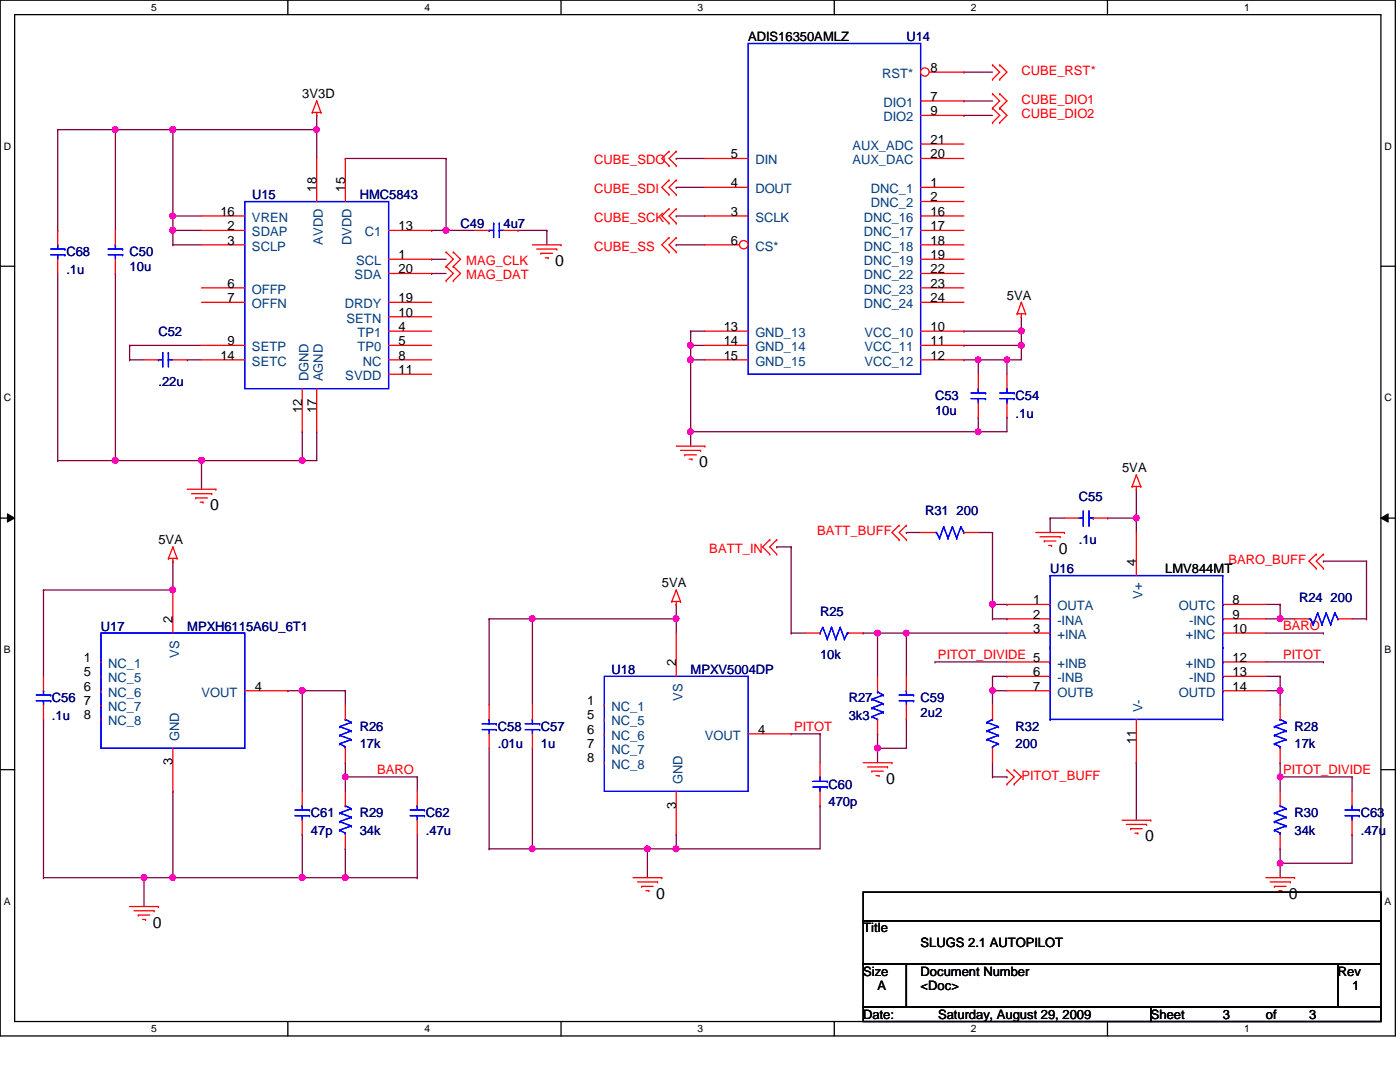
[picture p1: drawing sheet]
<svg xmlns="http://www.w3.org/2000/svg" width="279mm" height="216mm" viewBox="0 0 279 216" stroke-linecap="round" stroke-linejoin="round" font-family="sans-serif">
<path d="M0 0h278.5v206.7h-278.5zM2.9 2.9h272.7v200.9h-272.7z" fill="none" stroke="#000" stroke-width=".25"/>
<g fill="#fff">
<path d="M30.2 .3h1.1v2.3h-1.1z"/>
<path d="M30.2 204.1h1.1v2.3h-1.1z"/>
</g>
<path d="M57.4 0v2.9M57.4 203.8v2.9" fill="none" stroke="#000" stroke-width=".25"/>
<g fill="#fff">
<path d="M84.7 .3h1.1v2.3h-1.1z"/>
<path d="M84.7 204.1h1.1v2.3h-1.1z"/>
</g>
<path d="M112 0v2.9M112 203.8v2.9" fill="none" stroke="#000" stroke-width=".25"/>
<g fill="#fff">
<path d="M139.2 .3h1.1v2.3h-1.1z"/>
<path d="M139.2 204.1h1.1v2.3h-1.1z"/>
</g>
<path d="M166.5 0v2.9M166.5 203.8v2.9" fill="none" stroke="#000" stroke-width=".25"/>
<g fill="#fff">
<path d="M193.8 .3h1.1v2.3h-1.1z"/>
<path d="M193.8 204.1h1.1v2.3h-1.1z"/>
</g>
<path d="M221 0v2.9M221 203.8v2.9" fill="none" stroke="#000" stroke-width=".25"/>
<g fill="#fff">
<path d="M248.3 .3h1.1v2.3h-1.1z"/>
<path d="M248.3 204.1h1.1v2.3h-1.1z"/>
<path d="M.8 28h1.4v2.3h-1.4z"/>
<path d="M276.3 28h1.4v2.3h-1.4z"/>
<path d="M.8 78.2h1.4v2.3h-1.4z"/>
<path d="M276.3 78.2h1.4v2.3h-1.4z"/>
</g>
<path d="M0 53.1h2.9M275.6 53.1h2.9" fill="none" stroke="#000" stroke-width=".25"/>
<g fill="#fff">
<path d="M.8 128.5h1.3v2.2h-1.3z"/>
<path d="M276.3 128.5h1.3v2.2h-1.3z"/>
</g>
<path d="M0 103.4h2.9M275.6 103.4h2.9" fill="none" stroke="#000" stroke-width=".25"/>
<path d="M1.5 102.5l1.4 .9-1.4 .8zM275.6 103.4l1.4-.9v1.7z" fill="#000"/>
<path d="M1.5 102.5l1.4 .9-1.4 .8zM275.6 103.4l1.4-.9v1.7z" fill="none" stroke="#000" stroke-width=".2"/>
<g fill="#fff">
<path d="M.8 178.7h1.3v2.2h-1.3z"/>
<path d="M276.3 178.7h1.3v2.2h-1.3z"/>
</g>
<path d="M0 153.6h2.9M275.6 153.6h2.9" fill="none" stroke="#000" stroke-width=".25"/>
<path d="M192.4 66.1h.1M192.4 66.1h11.4" fill="none" stroke="#800040" stroke-width=".25"/>
<circle cx="203.8" cy="66.1" r=".56" fill="#f0f"/>
<circle cx="203.8" cy="66.1" r=".56" fill="none" stroke="#f0f" stroke-width=".25"/>
<path d="M192.4 68.9h.1M203.8 66.1h.1M203.8 66.1v2.8h-11.4M137.8 86.1h.1M137.8 86.1h57.4" fill="none" stroke="#800040" stroke-width=".25"/>
<circle cx="195.2" cy="86.1" r=".56" fill="#f0f"/>
<circle cx="195.2" cy="86.1" r=".56" fill="none" stroke="#f0f" stroke-width=".25"/>
<circle cx="137.8" cy="86.1" r=".56" fill="#f0f"/>
<circle cx="137.8" cy="86.1" r=".56" fill="none" stroke="#f0f" stroke-width=".25"/>
<path d="M137.8 71.8h.1M137.8 71.8v14.3" fill="none" stroke="#800040" stroke-width=".25"/>
<circle cx="137.8" cy="71.8" r=".56" fill="#f0f"/>
<circle cx="137.8" cy="71.8" r=".56" fill="none" stroke="#f0f" stroke-width=".25"/>
<path d="M137.8 66.1h.1M137.8 68.9h.1M137.8 71.8h.1M137.8 66.1h2.9M137.8 68.9h2.9M137.8 66.1v5.7M137.8 71.8h2.9" fill="none" stroke="#800040" stroke-width=".25"/>
<circle cx="137.8" cy="68.9" r=".56" fill="#f0f"/>
<circle cx="137.8" cy="68.9" r=".56" fill="none" stroke="#f0f" stroke-width=".25"/>
<path d="M203.8 68.9h.1M203.8 68.9v2.9M137.8 86.1h.1M137.8 86.1v2.9M195.2 83.3h.1M195.2 83.3v2.8" fill="none" stroke="#800040" stroke-width=".25"/>
<circle cx="203.8" cy="68.9" r=".56" fill="#f0f"/>
<circle cx="203.8" cy="68.9" r=".56" fill="none" stroke="#f0f" stroke-width=".25"/>
<path d="M63.2 25.9h.1M63.2 25.9v5.7M135 31.6h.1M135 37.4h.1M135 31.6h5.7M135 37.4h5.7M135 43.1h.1M135 48.9h.1M135 43.1h5.7M135 48.9h5.7" fill="none" stroke="#800040" stroke-width=".25"/>
<circle cx="63.2" cy="25.9" r=".56" fill="#f0f"/>
<circle cx="63.2" cy="25.9" r=".56" fill="none" stroke="#f0f" stroke-width=".25"/>
<path d="M34.5 25.9h.1M34.5 25.9h28.7" fill="none" stroke="#800040" stroke-width=".25"/>
<circle cx="34.5" cy="25.9" r=".56" fill="#f0f"/>
<circle cx="34.5" cy="25.9" r=".56" fill="none" stroke="#f0f" stroke-width=".25"/>
<path d="M34.5 43.1h.1M34.5 43.1v2.9" fill="none" stroke="#800040" stroke-width=".25"/>
<circle cx="34.5" cy="43.1" r=".56" fill="#f0f"/>
<circle cx="34.5" cy="43.1" r=".56" fill="none" stroke="#f0f" stroke-width=".25"/>
<path d="M34.5 43.1h.1M34.5 48.9h.1M34.5 46h.1M34.5 43.1h5.7M34.5 48.9h5.7M34.5 46h5.7" fill="none" stroke="#800040" stroke-width=".25"/>
<circle cx="34.4" cy="45.9" r=".56" fill="#f0f"/>
<circle cx="34.4" cy="45.9" r=".56" fill="none" stroke="#f0f" stroke-width=".25"/>
<path d="M34.5 46h.1M34.5 46v2.9M60.3 86.1h.1M60.3 91.9h.1M60.3 86.1v5.8M63.2 86.1h.1M63.2 86.1v5.8h-2.9" fill="none" stroke="#800040" stroke-width=".25"/>
<circle cx="60.3" cy="91.9" r=".56" fill="#f0f"/>
<circle cx="60.3" cy="91.9" r=".56" fill="none" stroke="#f0f" stroke-width=".25"/>
<path d="M68.9 31.6h.1M68.9 31.6h20.1M89 31.6h.1M89 31.6v14.4M89 46h.1M89 46h5.8" fill="none" stroke="#800040" stroke-width=".25"/>
<circle cx="89" cy="45.9" r=".57" fill="#f0f"/>
<circle cx="89" cy="45.9" r=".57" fill="none" stroke="#f0f" stroke-width=".25"/>
<g fill="none" stroke="#800040" stroke-width=".25">
<path d="M23 54.6h.1M23 54.6v37.3M86.1 51.7h.1M86.1 54.6h.1M86.1 51.7h2.9M86.1 54.6h2.9M103.4 46h.1M103.4 46h5.7M25.9 68.9h.1M25.9 68.9h14.3M203.8 63.2h.1M203.8 63.2v2.9"/>
<path d="M40.2 91.9h.1M40.2 91.9v5.7"/>
</g>
<circle cx="23" cy="91.9" r=".56" fill="#f0f"/>
<circle cx="23" cy="91.9" r=".56" fill="none" stroke="#f0f" stroke-width=".25"/>
<path d="M23 91.9h.1M23 91.9h17.2" fill="none" stroke="#800040" stroke-width=".25"/>
<circle cx="40.2" cy="91.9" r=".56" fill="#f0f"/>
<circle cx="40.2" cy="91.9" r=".56" fill="none" stroke="#f0f" stroke-width=".25"/>
<path d="M23 25.9h.1M23 25.9v20.1" fill="none" stroke="#800040" stroke-width=".25"/>
<circle cx="23" cy="25.9" r=".56" fill="#f0f"/>
<circle cx="23" cy="25.9" r=".56" fill="none" stroke="#f0f" stroke-width=".25"/>
<path d="M23 25.9h.1M23 25.9h11.5" fill="none" stroke="#800040" stroke-width=".25"/>
<circle cx="34.5" cy="25.9" r=".56" fill="#f0f"/>
<circle cx="34.5" cy="25.9" r=".56" fill="none" stroke="#f0f" stroke-width=".25"/>
<path d="M109.1 46h.1M109.1 46v2.9M201 71.8h.1M201 71.8h2.8M201 71.8v2.9M195.2 86.1h.1M201 83.3h.1M201 83.3v2.8h-5.8" fill="none" stroke="#800040" stroke-width=".25"/>
<circle cx="200.9" cy="71.8" r=".56" fill="#f0f"/>
<circle cx="200.9" cy="71.8" r=".56" fill="none" stroke="#f0f" stroke-width=".25"/>
<path d="M195.2 71.8h.1M195.2 71.8h5.8M195.2 71.8v2.9" fill="none" stroke="#800040" stroke-width=".25"/>
<circle cx="195.2" cy="71.8" r=".56" fill="#f0f"/>
<circle cx="195.2" cy="71.8" r=".56" fill="none" stroke="#f0f" stroke-width=".25"/>
<g fill="none" stroke="#800040" stroke-width=".25">
<path d="M192.4 14.4h.1M192.4 14.4h5.7M63.2 23h.1M63.2 23v2.9M192.4 20.2h.1M192.4 23h.1M192.4 20.2h5.7M192.4 23h5.7M25.9 68.9h.1M25.9 71.8h.1M25.9 71.8h2.8M25.9 68.9v2.9"/>
<path d="M37.4 71.8h.1M37.4 71.8h2.8M192.4 71.8h.1M192.4 71.8h2.8M40.2 91.9h.1M40.2 91.9h20.1"/>
</g>
<circle cx="40.2" cy="91.9" r=".56" fill="#f0f"/>
<circle cx="40.2" cy="91.9" r=".56" fill="none" stroke="#f0f" stroke-width=".25"/>
<path d="M34.5 25.9h.1M34.5 25.9v17.2M86.1 46h.1M86.1 46h2.9M106.3 123.5h.1M106.3 123.5h28.7M135 123.5h.1M135 123.5v2.8M135 166.5h.1M135 166.5v2.9" fill="none" stroke="#800040" stroke-width=".25"/>
<circle cx="134.9" cy="123.4" r=".56" fill="#f0f"/>
<circle cx="134.9" cy="123.4" r=".56" fill="none" stroke="#f0f" stroke-width=".25"/>
<circle cx="106.2" cy="123.4" r=".56" fill="#f0f"/>
<circle cx="106.2" cy="123.4" r=".56" fill="none" stroke="#f0f" stroke-width=".25"/>
<path d="M135 120.6h.1M135 120.6v2.9M106.3 169.4h.1M106.3 169.4h22.9M129.2 169.4h.1M129.2 169.4v5.7" fill="none" stroke="#800040" stroke-width=".25"/>
<circle cx="129.2" cy="169.4" r=".56" fill="#f0f"/>
<circle cx="129.2" cy="169.4" r=".56" fill="none" stroke="#f0f" stroke-width=".25"/>
<path d="M106.3 123.5h.1M106.3 123.5v17.2M106.3 149.3h.1M106.3 149.3v20.1M129.2 169.4h.1M129.2 169.4h5.8" fill="none" stroke="#800040" stroke-width=".25"/>
<circle cx="106.2" cy="169.4" r=".56" fill="#f0f"/>
<circle cx="106.2" cy="169.4" r=".56" fill="none" stroke="#f0f" stroke-width=".25"/>
<path d="M135 169.4h.1M163.7 160.8h.1M163.7 160.8v8.6h-28.7" fill="none" stroke="#800040" stroke-width=".25"/>
<circle cx="134.9" cy="169.4" r=".56" fill="#f0f"/>
<circle cx="134.9" cy="169.4" r=".56" fill="none" stroke="#f0f" stroke-width=".25"/>
<path d="M8.7 117.7h.1M8.7 117.7v17.3M8.7 117.7h25.8M157.9 146.4h.1M157.9 146.4h5.8M163.7 146.4h.1M163.7 146.4v5.8" fill="none" stroke="#800040" stroke-width=".25"/>
<circle cx="34.4" cy="117.7" r=".56" fill="#f0f"/>
<circle cx="34.4" cy="117.7" r=".56" fill="none" stroke="#f0f" stroke-width=".25"/>
<path d="M8.7 143.6h.1M8.7 143.6v31.5M34.5 157.9h.1M34.5 157.9v17.2M8.7 175.1h.1M8.7 175.1h20M28.7 175.1h.1M28.7 175.1v5.8" fill="none" stroke="#800040" stroke-width=".25"/>
<circle cx="28.7" cy="175.1" r=".56" fill="#f0f"/>
<circle cx="28.7" cy="175.1" r=".56" fill="none" stroke="#f0f" stroke-width=".25"/>
<path d="M28.7 175.1h.1M34.5 175.1h.1M60.3 166.5h.1M60.3 166.5v8.6h-31.6" fill="none" stroke="#800040" stroke-width=".25"/>
<circle cx="60.3" cy="175.1" r=".57" fill="#f0f"/>
<circle cx="60.3" cy="175.1" r=".57" fill="none" stroke="#f0f" stroke-width=".25"/>
<circle cx="34.4" cy="175.1" r=".56" fill="#f0f"/>
<circle cx="34.4" cy="175.1" r=".56" fill="none" stroke="#f0f" stroke-width=".25"/>
<g fill="none" stroke="#800040" stroke-width=".25">
<path d="M34.5 112h.1M34.5 112v5.7M209.6 103.4h.1M209.6 103.4v2.9M209.6 103.4h2.8M221.1 103.4h.1M221.1 103.4h5.7M226.8 103.4h.1M226.8 103.4v2.9M57.4 137.8h.1M57.4 137.8h2.9M226.8 152.2h.1"/>
<path d="M226.8 152.2v11.5M60.3 175.1h.1M68.9 169.4h.1M68.9 169.4v5.7h-8.6"/>
</g>
<circle cx="226.8" cy="103.4" r=".56" fill="#f0f"/>
<circle cx="226.8" cy="103.4" r=".56" fill="none" stroke="#f0f" stroke-width=".25"/>
<path d="M60.3 137.8h.1M60.3 137.8v20.1" fill="none" stroke="#800040" stroke-width=".25"/>
<circle cx="60.3" cy="137.8" r=".56" fill="#f0f"/>
<circle cx="60.3" cy="137.8" r=".56" fill="none" stroke="#f0f" stroke-width=".25"/>
<path d="M60.3 137.8h.1M60.3 137.8h8.6M68.9 137.8h.1M68.9 137.8v2.9M68.9 155h.1M68.9 155v2.9" fill="none" stroke="#800040" stroke-width=".25"/>
<circle cx="68.9" cy="155" r=".56" fill="#f0f"/>
<circle cx="68.9" cy="155" r=".56" fill="none" stroke="#f0f" stroke-width=".25"/>
<path d="M68.9 175.1h.1M68.9 175.1h14.4M83.3 175.1h.1M83.3 166.5v8.6" fill="none" stroke="#800040" stroke-width=".25"/>
<circle cx="68.9" cy="175.1" r=".56" fill="#f0f"/>
<circle cx="68.9" cy="175.1" r=".56" fill="none" stroke="#f0f" stroke-width=".25"/>
<path d="M255.5 137.8h.1M255.5 137.8v2.9M68.9 155h.1M68.9 152.2h.1M68.9 155h14.4M68.9 152.2v2.8M83.3 155h.1M83.3 155v2.9M255.5 155h.1M255.5 155v2.9" fill="none" stroke="#800040" stroke-width=".25"/>
<circle cx="255.5" cy="155" r=".56" fill="#f0f"/>
<circle cx="255.5" cy="155" r=".56" fill="none" stroke="#f0f" stroke-width=".25"/>
<g fill="none" stroke="#800040" stroke-width=".25">
<path d="M252.6 137.8h2.9M252.6 135h2.9M255.5 137.8h.1M255.5 135h.1M255.5 135v2.8M255.5 155h.1M255.5 152.2h.1M255.5 155h14.3M255.5 152.2v2.8M269.8 155h.1M269.8 155v2.9M255.5 172.3h.1"/>
<path d="M255.5 169.4h.1M255.5 169.4v2.9M269.8 166.5h.1M269.8 166.5v5.8h-14.3"/>
</g>
<circle cx="255.5" cy="137.8" r=".56" fill="#f0f"/>
<circle cx="255.5" cy="137.8" r=".56" fill="none" stroke="#f0f" stroke-width=".25"/>
<path d="M172.3 126.3h.1M172.3 126.3h2.8M175.1 126.3h.1M175.1 126.3v8.7M252.6 132.1h11.5M264.1 132.1h.1" fill="none" stroke="#800040" stroke-width=".25"/>
<circle cx="175.1" cy="126.3" r=".56" fill="#f0f"/>
<circle cx="175.1" cy="126.3" r=".56" fill="none" stroke="#f0f" stroke-width=".25"/>
<path d="M175.1 149.3h.1M175.1 149.3v2.9" fill="none" stroke="#800040" stroke-width=".25"/>
<circle cx="175.1" cy="149.3" r=".56" fill="#f0f"/>
<circle cx="175.1" cy="149.3" r=".56" fill="none" stroke="#f0f" stroke-width=".25"/>
<path d="M157.9 109.1h.1M157.9 109.1v17.2M180.9 126.3h.1M180.9 126.3v8.7M175.1 149.3h.1M175.1 146.4h.1M175.1 146.4v2.9M180.9 143.6h.1M180.9 143.6v5.7h-5.8" fill="none" stroke="#800040" stroke-width=".25"/>
<circle cx="180.8" cy="126.3" r=".56" fill="#f0f"/>
<circle cx="180.8" cy="126.3" r=".56" fill="none" stroke="#f0f" stroke-width=".25"/>
<g fill="none" stroke="#800040" stroke-width=".25">
<path d="M11.5 25.9h.1M11.5 25.9v20.1M11.5 25.9h11.5M11.5 46h.1M11.5 54.6v37.3M11.5 91.9h.1M11.5 91.9h11.5M23 91.9h.1M226.8 97.6v5.8M155 109.1h.1M155 109.1h2.9M226.8 103.4h.1"/>
<path d="M97.6 123.5h.1M97.6 123.5v17.2M97.6 123.5h8.7M106.3 123.5h.1M157.9 126.3h.1M157.9 126.3h2.9M175.1 126.3h.1M175.1 126.3h5.8M97.6 149.3v20.1M97.6 169.4h.1M97.6 169.4h8.7M106.3 169.4h.1"/>
<path d="M255.5 172.3h.1M255.5 172.3v2.8"/>
</g>
<circle cx="255.5" cy="172.2" r=".56" fill="#f0f"/>
<circle cx="255.5" cy="172.2" r=".56" fill="none" stroke="#f0f" stroke-width=".25"/>
<g fill="none" stroke="#800040" stroke-width=".25">
<path d="M264.1 112h.1M264.1 112h8.6M272.7 112h.1M272.7 112v11.5M252.6 120.6h2.9M252.6 123.5h5.8M252.6 126.3h11.5M255.5 120.6h.1M255.5 123.5h.1M255.5 120.6v2.9M258.4 123.5h.1M264.1 126.3h.1"/>
<path d="M269.8 123.5h2.9M272.7 123.5h.1"/>
</g>
<circle cx="255.5" cy="123.4" r=".56" fill="#f0f"/>
<circle cx="255.5" cy="123.4" r=".56" fill="none" stroke="#f0f" stroke-width=".25"/>
<path d="M198.1 106.3v14.3M180.9 126.3h.1M180.9 126.3h20.1M198.1 120.6h.1" fill="none" stroke="#800040" stroke-width=".25"/>
<circle cx="198.1" cy="120.6" r=".56" fill="#f0f"/>
<circle cx="198.1" cy="120.6" r=".56" fill="none" stroke="#f0f" stroke-width=".25"/>
<g fill="none" stroke="#800040" stroke-width=".25">
<path d="M180.9 106.3h.1M180.9 106.3h2.8M195.2 106.3h2.9M198.1 106.3h.1M186.6 132.1h.1M186.6 132.1h14.4M198.1 123.5h.1M198.1 135h.1M198.1 137.8h.1M198.1 123.5h2.9M198.1 135v5.7M198.1 135h2.9"/>
<path d="M198.1 137.8h2.9M201 120.6h.1M201 123.5h.1M201 135h.1M201 120.6h-2.9v2.9"/>
</g>
<circle cx="198.1" cy="137.8" r=".56" fill="#f0f"/>
<circle cx="198.1" cy="137.8" r=".56" fill="none" stroke="#f0f" stroke-width=".25"/>
<path d="M198.1 155h.1M198.1 152.2v2.8M198.1 155h2.9M201 155h.1" fill="none" stroke="#800040" stroke-width=".25"/>
<g fill="none" stroke="#f00" stroke-width=".25">
<path d="M198.1 18.7h.1M198.1 15.8h.1M198.1 13h.1M198.1 18.7l1.4 1.5-1.4 1.4M198.1 13l1.4 1.4-1.4 1.4M199.5 18.7h.1M199.5 15.8h.1M199.5 13h.1M199.5 18.7l1.5 1.5-1.5 1.4M199.5 13l1.5 1.4-1.5 1.4M62.3 22.4h.1M62.3 22.4h1.8"/>
<path d="M63.2 23h.1M63.2 20.2h.1M63.2 22.4v.6M63.2 20.2l-.9 2.2M63.2 20.2l.9 2.2M64.1 22.4h.1M133.5 30.2h.1M133.5 33.1h.1M133.5 35.9h.1M133.5 38.8h.1M133.5 30.2l-1.4 1.4 1.4 1.5M133.5 35.9l-1.4 1.5 1.4 1.4"/>
<path d="M135 30.2h.1M135 33.1h.1M135 35.9h.1M135 38.8h.1M135 30.2l-1.5 1.4 1.5 1.5M135 35.9l-1.5 1.5 1.5 1.4M183.7 37.4h8.7M183.7 23h8.7M183.7 31.6h8.7M183.7 20.2h8.7M198.1 21.6h.1M198.1 24.5h.1"/>
<path d="M198.1 21.6l1.4 1.4-1.4 1.5M199.5 21.6h.1M199.5 24.5h.1M199.5 21.6l1.5 1.4-1.5 1.5M89 50.3h.1M89 53.2h.1M89 56h.1M89 50.3l1.5 1.4-1.5 1.5M89 53.2l1.5 1.4-1.5 1.4M90.5 50.3h.1M90.5 53.2h.1M90.5 56h.1"/>
<path d="M90.5 50.3l1.4 1.4-1.4 1.5M90.5 53.2l1.4 1.4-1.4 1.4M106.3 48.9h5.7M107.1 49.7h4M107.9 50.5h.1M107.9 50.5h2.4M108.8 51.4h.6M109.4 51.4h.1M111.1 49.7h.1M112 48.9h.1M133.5 41.7h.1M133.5 44.5h.1"/>
<path d="M133.5 47.4h.1M133.5 50.3h.1M133.5 41.7l-1.4 1.4 1.4 1.4M133.5 47.4l-1.4 1.5 1.4 1.4M135 41.7h.1M135 44.5h.1M135 47.4h.1M135 50.3h.1M135 41.7l-1.5 1.4 1.5 1.4M135 47.4l-1.5 1.5 1.5 1.4M183.7 48.9h8.7M183.7 40.2h8.7"/>
<path d="M183.7 51.7h8.7M183.7 46h8.7M183.7 43.1h8.7M28.7 71.8h2.9M34.5 71.8h2.9M201 74.7v2.9M203 62.6h.1M203 62.6h1.7M203.8 63.2h.1M203.8 60.3h.1M203.8 62.6v.6M203.8 60.3l-.8 2.3"/>
<path d="M203.8 60.3l.9 2.3M204.7 62.6h.1M37.4 97.6h5.7M38.2 98.5h4M39.1 99.4h.1M39.1 99.4h2.3M42.2 98.5h.1M43.1 97.6h.1M135 89h5.7M135.8 89.9h4M136.7 90.8h.1M136.7 90.8h2.3"/>
<path d="M137.5 91.6h.6M138.1 91.6h.1M139.8 89.9h.1M140.7 89h.1M201 80.4v2.9M225.9 97.1h.1M225.9 97.1h1.8M226.8 97.6h.1M226.8 94.8h.1M226.8 97.1v.5M226.8 94.8l-.9 2.3M226.8 94.8l.9 2.3"/>
<path d="M227.7 97.1h.1M33.6 111.4h.1M33.6 111.4h1.7M34.5 112h.1M34.5 109.1h.1M34.5 111.4v.6M34.5 117.7v8.6M34.5 109.1l-.9 2.3M34.5 109.1l.8 2.3M35.3 111.4h.1M40 100.2h.5M40.5 100.2h.1"/>
<path d="M135 117.7h.1M135 117.7l-.9 2.3M135 117.7l.8 2.3M153.6 107.7h.1M153.6 110.6h.1M153.6 107.7l-1.4 1.4 1.4 1.5M155 107.7h.1M155 110.6h.1M155 107.7l-1.4 1.4 1.4 1.5M179.5 104.8h.1M179.5 107.7h.1M179.5 104.8l-1.5 1.5 1.5 1.4"/>
<path d="M180.9 104.8h.1M180.9 107.7h.1M180.9 104.8l-1.4 1.5 1.4 1.4M206.7 106.3h5.7M207.6 107.1h4M208.4 107.9h.1M208.4 107.9h2.3M209.3 108.8h.5M209.8 108.8h.1M211.6 107.1h.1M212.4 106.3h.1M262.7 113.4h.1"/>
<path d="M262.7 110.6h.1M262.7 110.6l-1.5 1.4 1.5 1.4M264.1 113.4h.1M264.1 110.6h.1M264.1 110.6l-1.4 1.4 1.4 1.4M20.2 132.1h.1M20.2 135h.1M20.2 137.8h.1M48.9 137.8h8.5M134.1 120h.1M134.1 120h1.7M135 120.6h.1"/>
<path d="M135 120v.6M135.8 120h.1M175.1 135v2.8M20.2 140.7h.1M20.2 143.6h.1M34.5 149.3v8.6M83.3 157.9v2.9M106.3 140.7v2.9M106.3 146.4v2.9M172.3 152.2h5.7M173.1 153h4M174 153.9h.1"/>
<path d="M174 153.9h2.3M174.8 154.8h.6M175.1 143.6v2.8M175.4 154.8h.1M177.1 153h.1M178 152.2h.1M198.1 140.7v2.9M198.1 149.3v2.9M201 156.5h.1M201 153.6h.1M201 153.6l1.4 1.4-1.4 1.5M202.4 156.5h.1"/>
<path d="M202.4 153.6h.1M202.4 153.6l1.4 1.4-1.4 1.5M269.8 157.9v2.9M83.3 163.7v2.8M126.3 175.1h5.8M127.2 176h4M128.1 176.9h.1M128.1 176.9h2.2M128.9 177.7h.6M129.5 177.7h.1M131.2 176h.1M132.1 175.1h.1"/>
<path d="M223.9 163.7h5.8M224.8 164.5h4M225.6 165.4h.1M225.6 165.4h2.4M226.5 166.2h.6M227.1 166.2h.1M228.8 164.5h.1M229.7 163.7h.1M252.6 175.1h5.8M253.5 176h4M254.3 176.9h.1M254.3 176.9h2.4"/>
<path d="M255.2 177.7h.6M255.8 177.7h.1M257.5 176h.1M258.4 175.1h.1M269.8 163.7v2.8M25.9 180.9h5.7M26.8 181.7h4M27.6 182.6h.1M27.6 182.6h2.3M28.4 183.5h.6M29 183.5h.1M30.8 181.7h.1"/>
<path d="M31.6 180.9h.1"/>
</g>
<path d="M172.3 178h103.3v5.7h-103.3zM172.3 183.7h103.3v8.7h-103.3zM172.3 192.4h8.6v8.6h-8.6zM180.9 192.4h86.1v8.6h-86.1zM267 192.4h8.6v8.6h-8.6zM172.3 201h57.4v2.8h-57.4zM229.7 201h45.9v2.8h-45.9z" fill="none" stroke="#000" stroke-width=".25"/>
<g fill="none" stroke="#00f" stroke-width=".25">
<path d="M149.3 8.7h34.4v66h-34.4zM31.6 71.8h.1M31.6 71.8h.9M32.5 70.4h.1M32.5 70.4v2.8M33.6 70.4h.1M33.6 71.8h.1M33.6 70.4v2.8M33.6 71.8h.9M199.5 79.5h2.9M199.5 78.4h2.9M201 77.6h.1"/>
<path d="M201 79.5h.1M201 77.6v.8M201 79.5v.9M202.4 79.5h.1M202.4 78.4h.1M20.2 126.3h28.7v23h-28.7zM174 139.5h.1M174 139.5l2.3 .9M175.1 138.1h.1M175.1 138.1l1.2 .6M175.1 137.8v.3M176.3 138.7h.1"/>
<path d="M176.3 138.7l-2.3 .8M104.8 145.6h2.9M104.8 144.4h2.9M106.3 143.6h.1M106.3 145.6h.1M106.3 143.6v.8M106.3 145.6v.8M107.7 145.6h.1M107.7 144.4h.1M174 141.3h.1M174 143h.1M174 141.3l2.3 .8"/>
<path d="M174 143l1.1 .6M175.1 143.6h.1M176.3 140.4h.1M176.3 142.1h.1M176.3 140.4l-2.3 .9M176.3 142.1l-2.3 .9M196.9 147.6h.1M196.9 145.8h.1M196.9 144.1h.1M196.9 147.6l2.4 .8M196.9 145.8l2.4 .9M196.9 144.1l2.4 .9"/>
<path d="M198.1 143.6h.1M198.1 149h.1M198.1 143.6l-1.2 .5M198.1 149v.3M199.3 148.4h.1M199.3 146.7h.1M199.3 145h.1M199.3 148.4l-1.2 .6M199.3 146.7l-2.4 .9M199.3 145l-2.4 .8M81.9 162.8h2.8M81.9 161.6h2.8"/>
<path d="M83.3 160.8h.1M83.3 162.8h.1M83.3 160.8v.8M83.3 162.8v.9M84.7 162.8h.1M84.7 161.6h.1M268.4 162.8h2.9M268.4 161.6h2.9M269.8 160.8h.1M269.8 162.8h.1M269.8 160.8v.8M269.8 162.8v.9"/>
<path d="M271.3 162.8h.1M271.3 161.6h.1"/>
</g>
<circle cx="148.4" cy="48.8" r=".84" fill="#fff"/>
<g fill="none" stroke="#f00" stroke-width=".25">
<path d="M140.7 31.6h8.6M183.7 28.7h8.7M140.7 48.9h6.9M140.7 43.1h8.6M183.7 57.4h8.7M183.7 54.6h8.7M140.7 71.8h8.6M140.7 68.9h8.6M140.7 66.1h8.6M183.7 60.3h8.7M183.7 71.8h8.7M183.7 68.9h8.7"/>
<path d="M183.7 66.1h8.7"/>
<circle cx="148.4" cy="48.8" r=".84"/>
</g>
<circle cx="184.6" cy="14.4" r=".84" fill="#fff"/>
<g fill="none" stroke="#f00" stroke-width=".25">
<path d="M185.5 14.4h6.9M63.2 31.6v8.6M68.9 31.6v8.6M140.7 37.4h8.6M11.5 46v2.9M11.5 51.7v2.9M23 46v2.9M23 51.7v2.9M40.2 46h8.7M40.2 48.9h8.7M40.2 57.4h8.7M40.2 43.1h8.7"/>
<path d="M77.6 51.7h8.5M77.6 46h8.5M77.6 54.6h8.5M94.8 46h2.8M100.5 46h2.9M40.2 68.9h8.7M40.2 60.3h8.7M40.2 71.8h8.7M60.3 77.6v8.5M63.2 77.6v8.5M77.6 66.1h8.5M77.6 68.9h8.5"/>
<path d="M77.6 60.3h8.5M77.6 71.8h8.5M77.6 63.2h8.5M77.6 74.7h8.5M195.2 74.7v2.9M195.2 80.4v2.9M183.7 106.3h2.9M192.4 106.3h2.8M212.4 103.4h2.9M218.2 103.4h2.9M226.8 106.3v8.6M8.7 135v2.8"/>
<path d="M135 126.3v8.7M160.8 126.3h2.9M169.4 126.3h2.9M180.9 135v2.8M201 123.5h8.6M201 126.3h8.6M201 120.6h8.6M201 132.1h8.6M201 135h8.6M201 137.8h8.6M244 123.5h8.6M244 126.3h8.6"/>
<path d="M244 120.6h8.6M244 132.1h8.6M244 135h8.6M244 137.8h8.6M258.4 123.5h2.8M267 123.5h2.8M8.7 140.7v2.9M60.3 157.9v2.9M68.9 140.7v2.9M68.9 149.3v2.9M68.9 157.9v2.9M97.6 140.7v2.9"/>
<path d="M97.6 146.4v2.9M120.6 140.7h.1M120.6 143.6h.1M120.6 146.4h.1M120.6 149.3h.1M120.6 152.2h.1M135 157.9v8.6M149.3 146.4h8.6M163.7 152.2v2.8M163.7 157.9v2.9M180.9 140.7v2.9M226.8 143.6v8.6"/>
<path d="M255.5 140.7v2.9M255.5 149.3v2.9M255.5 157.9v2.9M60.3 163.7v2.8M68.9 166.5v2.9M255.5 166.5v2.9"/>
<circle cx="184.6" cy="14.4" r=".84"/>
</g>
<g fill="none" stroke="#00f" stroke-width=".25">
<path d="M10.1 50.8h2.9M10.1 49.7h2.9M11.5 48.9h.1M11.5 50.8h.1M11.5 48.9v.8M11.5 50.8v.9M13 50.8h.1M13 49.7h.1M21.6 50.8h2.9M21.6 49.7h2.9M23 48.9h.1M23 50.8h.1"/>
<path d="M23 48.9v.8M23 50.8v.9M24.5 50.8h.1M24.5 49.7h.1M48.9 40.2h28.7v37.4h-28.7zM97.6 46h.1M97.6 46h.9M98.5 44.5h.1M98.5 44.5v2.9M99.7 44.5h.1M99.7 46h.1M99.7 44.5v2.9"/>
<path d="M99.7 46h.8M193.8 79.5h2.9M193.8 78.4h2.9M195.2 77.6h.1M195.2 79.5h.1M195.2 77.6v.8M195.2 79.5v.9M196.7 79.5h.1M196.7 78.4h.1M186.6 106.3h.3M186.9 106.3h.1M186.9 106.3l.6 1.1"/>
<path d="M187.5 107.4h.1M188.3 105.1h.1M188.3 105.1l-.8 2.3M188.3 105.1l.9 2.3M189.2 107.4h.1M190.1 105.1h.1M190.1 105.1l-.9 2.3M190.1 105.1l.8 2.3M190.9 107.4h.1M191.8 105.1h.1M191.8 105.1l-.9 2.3M191.8 105.1l.6 1.2"/>
<path d="M192.4 106.3h.1M209.6 114.9h.1M209.6 114.9v28.7M209.6 114.9h34.4M215.3 103.4h.9M216.2 104.8h.1M216.2 103.4h.1M216.2 101.9v2.9M217.3 104.8h.1M217.3 101.9v2.9M217.3 103.4h.9M218.2 103.4h.1"/>
<path d="M244 114.9h.1M244 114.9v28.7M7.2 139.8h2.9M7.2 138.7h2.9M8.7 137.8h.1M8.7 139.8h.1M8.7 137.8v.9M8.7 139.8v.9M10.1 139.8h.1M10.1 138.7h.1M120.6 135h28.7v22.9h-28.7zM163.7 126.3h.1"/>
<path d="M164.2 125.2h.1M164.2 125.2l.9 2.3M164.2 125.2l-.5 1.1M165.1 127.5h.1M165.9 125.2h.1M165.9 125.2l.9 2.3M165.9 125.2l-.8 2.3M166.8 127.5h.1M167.7 125.2h.1M167.7 125.2l.8 2.3M167.7 125.2l-.9 2.3M168.5 127.5h.1"/>
<path d="M169.1 126.3h.1M169.1 126.3l-.6 1.2M169.1 126.3h.3M179.5 139.8h2.8M179.5 138.7h2.8M180.9 137.8h.1M180.9 139.8h.1M180.9 137.8v.9M180.9 139.8v.9M182.3 139.8h.1M182.3 138.7h.1M209.6 120.6h.1"/>
<path d="M209.6 123.5h.1M209.6 126.3h.1M209.6 129.2h.1M209.6 132.1h.1M209.6 135h.1M209.6 137.8h.1M244 120.6h.1M244 123.5h.1M244 126.3h.1M244 129.2h.1M244 132.1h.1M244 135h.1"/>
<path d="M244 137.8h.1M261.2 123.5h.3M261.5 123.5h.1M261.5 123.5l.6 1.1M262.1 124.6h.1M263 122.3h.1M263 122.3l-.9 2.3M263 122.3l.8 2.3M263.8 124.6h.1M264.7 122.3h.1M264.7 122.3l-.9 2.3M264.7 122.3l.9 2.3"/>
<path d="M265.6 124.6h.1M266.4 122.3h.1M266.4 122.3l-.8 2.3M266.4 122.3l.6 1.2M267 123.5h.1M67.8 148.4h.1M67.8 146.7h.1M67.8 145h.1M67.8 148.4l1.1 .6M67.8 146.7l2.3 .9M67.8 145l2.3 .8M68.9 143.6h.1"/>
<path d="M68.9 149h.1M68.9 143.6l1.2 .5M68.9 149v.3M70.1 147.6h.1M70.1 145.8h.1M70.1 144.1h.1M70.1 147.6l-2.3 .8M70.1 145.8l-2.3 .9M70.1 144.1l-2.3 .9M96.2 145.6h2.9M96.2 144.4h2.9M97.6 143.6h.1"/>
<path d="M97.6 145.6h.1M97.6 143.6v.8M97.6 145.6v.8M99.1 145.6h.1M99.1 144.4h.1M162.2 157.1h2.9M162.2 155.9h2.9M163.7 155h.1M163.7 157.1h.1M163.7 155v.9M163.7 157.1v.8M165.1 157.1h.1"/>
<path d="M165.1 155.9h.1M209.6 143.6h.1M209.6 143.6h34.4M244 143.6h.1M254.3 148.4h.1M254.3 146.7h.1M254.3 145h.1M254.3 148.4l1.2 .6M254.3 146.7l2.4 .9M254.3 145l2.4 .8M255.5 143.6h.1M255.5 149h.1"/>
<path d="M255.5 149v.3M255.5 143.6l1.2 .5M256.7 147.6h.1M256.7 145.8h.1M256.7 144.1h.1M256.7 147.6l-2.4 .8M256.7 145.8l-2.4 .9M256.7 144.1l-2.4 .9M58.9 162.8h2.9M58.9 161.6h2.9M60.3 160.8h.1M60.3 162.8h.1"/>
<path d="M60.3 160.8v.8M60.3 162.8v.9M61.8 162.8h.1M61.8 161.6h.1M67.8 165.7h.1M67.8 164h.1M67.8 162.2h.1M67.8 165.7l1.1 .5M67.8 164l2.3 .8M67.8 162.2l2.3 .9M68.9 160.8h.1M68.9 166.2h.1"/>
<path d="M68.9 166.2v.3M68.9 160.8l1.2 .6M70.1 164.8h.1M70.1 163.1h.1M70.1 161.4h.1M70.1 164.8l-2.3 .9M70.1 163.1l-2.3 .9M70.1 161.4l-2.3 .8M254.3 165.7h.1M254.3 164h.1M254.3 162.2h.1M254.3 165.7l1.2 .5"/>
<path d="M254.3 164l2.4 .8M254.3 162.2l2.4 .9M255.5 160.8h.1M255.5 166.2h.1M255.5 160.8l1.2 .6M255.5 166.2v.3M256.7 164.8h.1M256.7 163.1h.1M256.7 161.4h.1M256.7 164.8l-2.4 .9M256.7 163.1l-2.4 .9M256.7 161.4l-2.4 .8"/>
</g>
<circle cx="203.8" cy="66.1" r=".56" fill="#f0f"/>
<circle cx="203.8" cy="66.1" r=".56" fill="none" stroke="#f0f" stroke-width=".25"/>
<circle cx="195.2" cy="86.1" r=".56" fill="#f0f"/>
<circle cx="195.2" cy="86.1" r=".56" fill="none" stroke="#f0f" stroke-width=".25"/>
<circle cx="137.8" cy="86.1" r=".56" fill="#f0f"/>
<circle cx="137.8" cy="86.1" r=".56" fill="none" stroke="#f0f" stroke-width=".25"/>
<circle cx="137.8" cy="71.8" r=".56" fill="#f0f"/>
<circle cx="137.8" cy="71.8" r=".56" fill="none" stroke="#f0f" stroke-width=".25"/>
<circle cx="137.8" cy="68.9" r=".56" fill="#f0f"/>
<circle cx="137.8" cy="68.9" r=".56" fill="none" stroke="#f0f" stroke-width=".25"/>
<circle cx="203.8" cy="68.9" r=".56" fill="#f0f"/>
<circle cx="203.8" cy="68.9" r=".56" fill="none" stroke="#f0f" stroke-width=".25"/>
<circle cx="63.2" cy="25.9" r=".56" fill="#f0f"/>
<circle cx="63.2" cy="25.9" r=".56" fill="none" stroke="#f0f" stroke-width=".25"/>
<circle cx="34.5" cy="25.9" r=".56" fill="#f0f"/>
<circle cx="34.5" cy="25.9" r=".56" fill="none" stroke="#f0f" stroke-width=".25"/>
<circle cx="34.5" cy="43.1" r=".56" fill="#f0f"/>
<circle cx="34.5" cy="43.1" r=".56" fill="none" stroke="#f0f" stroke-width=".25"/>
<circle cx="34.4" cy="45.9" r=".56" fill="#f0f"/>
<circle cx="34.4" cy="45.9" r=".56" fill="none" stroke="#f0f" stroke-width=".25"/>
<circle cx="60.3" cy="91.9" r=".56" fill="#f0f"/>
<circle cx="60.3" cy="91.9" r=".56" fill="none" stroke="#f0f" stroke-width=".25"/>
<circle cx="89" cy="45.9" r=".57" fill="#f0f"/>
<circle cx="89" cy="45.9" r=".57" fill="none" stroke="#f0f" stroke-width=".25"/>
<circle cx="23" cy="91.9" r=".56" fill="#f0f"/>
<circle cx="23" cy="91.9" r=".56" fill="none" stroke="#f0f" stroke-width=".25"/>
<circle cx="40.2" cy="91.9" r=".56" fill="#f0f"/>
<circle cx="40.2" cy="91.9" r=".56" fill="none" stroke="#f0f" stroke-width=".25"/>
<circle cx="23" cy="25.9" r=".56" fill="#f0f"/>
<circle cx="23" cy="25.9" r=".56" fill="none" stroke="#f0f" stroke-width=".25"/>
<circle cx="34.5" cy="25.9" r=".56" fill="#f0f"/>
<circle cx="34.5" cy="25.9" r=".56" fill="none" stroke="#f0f" stroke-width=".25"/>
<circle cx="200.9" cy="71.8" r=".56" fill="#f0f"/>
<circle cx="200.9" cy="71.8" r=".56" fill="none" stroke="#f0f" stroke-width=".25"/>
<circle cx="195.2" cy="71.8" r=".56" fill="#f0f"/>
<circle cx="195.2" cy="71.8" r=".56" fill="none" stroke="#f0f" stroke-width=".25"/>
<circle cx="40.2" cy="91.9" r=".56" fill="#f0f"/>
<circle cx="40.2" cy="91.9" r=".56" fill="none" stroke="#f0f" stroke-width=".25"/>
<circle cx="134.9" cy="123.4" r=".56" fill="#f0f"/>
<circle cx="134.9" cy="123.4" r=".56" fill="none" stroke="#f0f" stroke-width=".25"/>
<circle cx="106.2" cy="123.4" r=".56" fill="#f0f"/>
<circle cx="106.2" cy="123.4" r=".56" fill="none" stroke="#f0f" stroke-width=".25"/>
<circle cx="129.2" cy="169.4" r=".56" fill="#f0f"/>
<circle cx="129.2" cy="169.4" r=".56" fill="none" stroke="#f0f" stroke-width=".25"/>
<circle cx="106.2" cy="169.4" r=".56" fill="#f0f"/>
<circle cx="106.2" cy="169.4" r=".56" fill="none" stroke="#f0f" stroke-width=".25"/>
<circle cx="134.9" cy="169.4" r=".56" fill="#f0f"/>
<circle cx="134.9" cy="169.4" r=".56" fill="none" stroke="#f0f" stroke-width=".25"/>
<circle cx="34.4" cy="117.7" r=".56" fill="#f0f"/>
<circle cx="34.4" cy="117.7" r=".56" fill="none" stroke="#f0f" stroke-width=".25"/>
<circle cx="28.7" cy="175.1" r=".56" fill="#f0f"/>
<circle cx="28.7" cy="175.1" r=".56" fill="none" stroke="#f0f" stroke-width=".25"/>
<circle cx="60.3" cy="175.1" r=".57" fill="#f0f"/>
<circle cx="60.3" cy="175.1" r=".57" fill="none" stroke="#f0f" stroke-width=".25"/>
<circle cx="34.4" cy="175.1" r=".56" fill="#f0f"/>
<circle cx="34.4" cy="175.1" r=".56" fill="none" stroke="#f0f" stroke-width=".25"/>
<circle cx="226.8" cy="103.4" r=".56" fill="#f0f"/>
<circle cx="226.8" cy="103.4" r=".56" fill="none" stroke="#f0f" stroke-width=".25"/>
<circle cx="60.3" cy="137.8" r=".56" fill="#f0f"/>
<circle cx="60.3" cy="137.8" r=".56" fill="none" stroke="#f0f" stroke-width=".25"/>
<circle cx="68.9" cy="155" r=".56" fill="#f0f"/>
<circle cx="68.9" cy="155" r=".56" fill="none" stroke="#f0f" stroke-width=".25"/>
<circle cx="68.9" cy="175.1" r=".56" fill="#f0f"/>
<circle cx="68.9" cy="175.1" r=".56" fill="none" stroke="#f0f" stroke-width=".25"/>
<circle cx="255.5" cy="155" r=".56" fill="#f0f"/>
<circle cx="255.5" cy="155" r=".56" fill="none" stroke="#f0f" stroke-width=".25"/>
<circle cx="255.5" cy="137.8" r=".56" fill="#f0f"/>
<circle cx="255.5" cy="137.8" r=".56" fill="none" stroke="#f0f" stroke-width=".25"/>
<circle cx="175.1" cy="126.3" r=".56" fill="#f0f"/>
<circle cx="175.1" cy="126.3" r=".56" fill="none" stroke="#f0f" stroke-width=".25"/>
<circle cx="175.1" cy="149.3" r=".56" fill="#f0f"/>
<circle cx="175.1" cy="149.3" r=".56" fill="none" stroke="#f0f" stroke-width=".25"/>
<circle cx="180.8" cy="126.3" r=".56" fill="#f0f"/>
<circle cx="180.8" cy="126.3" r=".56" fill="none" stroke="#f0f" stroke-width=".25"/>
<circle cx="255.5" cy="172.2" r=".56" fill="#f0f"/>
<circle cx="255.5" cy="172.2" r=".56" fill="none" stroke="#f0f" stroke-width=".25"/>
<circle cx="255.5" cy="123.4" r=".56" fill="#f0f"/>
<circle cx="255.5" cy="123.4" r=".56" fill="none" stroke="#f0f" stroke-width=".25"/>
<circle cx="198.1" cy="120.6" r=".56" fill="#f0f"/>
<circle cx="198.1" cy="120.6" r=".56" fill="none" stroke="#f0f" stroke-width=".25"/>
<circle cx="198.1" cy="137.8" r=".56" fill="#f0f"/>
<circle cx="198.1" cy="137.8" r=".56" fill="none" stroke="#f0f" stroke-width=".25"/>
<g font-size="3.1">
<text x="110.8" y="53.1">0</text>
<text x="139.5" y="93.3">0</text>
<text x="42" y="101.9">0</text>
<text x="211.3" y="110.5">0</text>
<text x="176.9" y="156.4">0</text>
<text x="228.5" y="167.9">0</text>
<text x="130.9" y="179.4">0</text>
<text x="257.2" y="179.4">0</text>
<text x="30.5" y="185.1">0</text>
</g>
<g font-size="2.6">
<text x="149.3" y="8.1">ADIS16350AMLZ</text>
<text x="185.7" y="14.4">8</text>
<text x="60.3" y="19.6">3V3D</text>
<text x="185.7" y="23">9</text>
<text x="185.7" y="20.1">7</text>
<text x="185.7" y="28.7">21</text>
<text x="145.9" y="31.6">5</text>
<text x="185.7" y="31.6">20</text>
<text x="63.2" y="38.2" transform="rotate(-90 63.2 38.2)">18</text>
<text x="68.9" y="38.2" transform="rotate(-90 68.9 38.2)">15</text>
<text x="145.9" y="37.3">4</text>
<text x="185.7" y="40.2">2</text>
<text x="185.7" y="37.3">1</text>
<text x="44" y="43.1">16</text>
<text x="45.4" y="45.9">2</text>
<text x="79.5" y="45.9">13</text>
<text x="145.9" y="43.1">3</text>
<text x="185.7" y="45.9">17</text>
<text x="185.7" y="43.1">16</text>
<text x="45.4" y="48.8">3</text>
<text x="79.5" y="51.7">1</text>
<text x="145.9" y="48.8">6</text>
<text x="185.7" y="51.7">19</text>
<text x="185.7" y="48.8">18</text>
<text x="45.4" y="57.4">6</text>
<text x="79.5" y="54.5">20</text>
<text x="185.7" y="57.4">23</text>
<text x="185.7" y="54.5">22</text>
<text x="201" y="59.8">5VA</text>
<text x="45.4" y="60.3">7</text>
<text x="79.5" y="63.2">10</text>
<text x="79.5" y="60.3">19</text>
<text x="185.7" y="60.3">24</text>
<text x="44" y="71.8">14</text>
<text x="45.4" y="68.9">9</text>
<text x="79.5" y="66">4</text>
<text x="79.5" y="68.9">5</text>
<text x="79.5" y="71.8">8</text>
<text x="144.4" y="71.8">15</text>
<text x="144.4" y="68.9">14</text>
<text x="144.4" y="66">13</text>
<text x="185.7" y="71.8">12</text>
<text x="185.7" y="68.9">11</text>
<text x="185.7" y="66">10</text>
<text x="79.5" y="74.6">11</text>
<text x="60.3" y="82.4" transform="rotate(-90 60.3 82.4)">12</text>
<text x="63.2" y="82.4" transform="rotate(-90 63.2 82.4)">17</text>
<text x="223.9" y="94.2">5VA</text>
<text x="31.6" y="108.6">5VA</text>
<text x="226.7" y="112.9" transform="rotate(-90 226.7 112.9)">4</text>
<text x="132.1" y="117.2">5VA</text>
<text x="232.5" y="114.3">LMV844MT</text>
<text x="34.5" y="124.3" transform="rotate(-90 34.5 124.3)">2</text>
<text x="206.2" y="120.6">1</text>
<text x="206.2" y="123.4">2</text>
<text x="246" y="120.6">8</text>
<text x="246" y="123.4">9</text>
<text x="206.2" y="126.3">3</text>
<text x="246" y="126.3">10</text>
<text x="16.7" y="132">1</text>
<text x="16.7" y="134.9">5</text>
<text x="16.7" y="137.8">6</text>
<text x="50.8" y="137.8">4</text>
<text x="134.9" y="133" transform="rotate(-90 134.9 133)">2</text>
<text x="206.2" y="134.9">6</text>
<text x="206.2" y="137.8">7</text>
<text x="246" y="132">12</text>
<text x="246" y="134.9">13</text>
<text x="246" y="137.8">14</text>
<text x="16.7" y="140.6">7</text>
<text x="16.7" y="143.5">8</text>
<text x="117.2" y="140.6">1</text>
<text x="117.2" y="143.5">5</text>
<text x="117.2" y="146.4">6</text>
<text x="117.2" y="149.3">7</text>
<text x="151.3" y="146.4">4</text>
<text x="226.7" y="148.4" transform="rotate(-90 226.7 148.4)">11</text>
<text x="34.5" y="152.7" transform="rotate(-90 34.5 152.7)">3</text>
<text x="117.2" y="152.1">8</text>
<text x="134.9" y="161.3" transform="rotate(-90 134.9 161.3)">3</text>
<text x="172.3" y="186.1">Title</text>
<text x="183.7" y="188.9">SLUGS 2.1 AUTOPILOT</text>
<text x="172.3" y="194.7">Size</text>
<text x="175.1" y="197.6">A</text>
<text x="183.7" y="194.7">Document Number</text>
<text x="183.7" y="197.6">&lt;Doc&gt;</text>
<text x="267" y="194.7">Rev</text>
<text x="269.8" y="197.6">1</text>
<text x="172.3" y="203.3">Date:</text>
<text x="187.2" y="203.3">Saturday, August 29, 2009</text>
<text x="229.7" y="203.3">Sheet</text>
<text x="244" y="203.3">3</text>
<text x="252.6" y="203.3">of</text>
<text x="261.2" y="203.3">3</text>
</g>
<g font-size="2.6" fill="#000080">
<text x="180.9" y="8.1">U14</text>
<text x="50.3" y="39.7">U15</text>
<text x="71.8" y="39.7">HMC5843</text>
<text x="91.9" y="45.4">C49</text>
<text x="100.5" y="45.4">4u7</text>
<text x="13.3" y="51.2">C68</text>
<text x="25.9" y="51.2">C50</text>
<text x="13.3" y="54.6">.1u</text>
<text x="25.9" y="54.1">10u</text>
<text x="31.6" y="67">C52</text>
<text x="31.6" y="77">.22u</text>
<text x="186.6" y="79.9">C53</text>
<text x="186.6" y="82.8">10u</text>
<text x="202.7" y="79.9">C54</text>
<text x="202.7" y="83.3">.1u</text>
<text x="215.3" y="99.9">C55</text>
<text x="184.6" y="102.8">R31 200</text>
<text x="215.3" y="108.6">.1u</text>
<text x="209.6" y="114.3">U16</text>
<text x="20.2" y="125.8">U17</text>
<text x="37.4" y="125.8">MPXH6115A6U_6T1</text>
<text x="163.7" y="122.9">R25</text>
<text x="259.2" y="120.1">R24 200</text>
<text x="163.7" y="131.5">10k</text>
<text x="122" y="134.4">U18</text>
<text x="137.8" y="134.4">MPXV5004DP</text>
<text x="10.4" y="140.2">C56</text>
<text x="10.4" y="143.6">.1u</text>
<text x="169.4" y="140.2">R27</text>
<text x="169.4" y="143.6">3k3</text>
<text x="183.7" y="140.2">C59</text>
<text x="183.7" y="143">2u2</text>
<text x="71.8" y="145.9">R26</text>
<text x="71.8" y="149.4">17k</text>
<text x="99.4" y="145.9">C58</text>
<text x="99.4" y="149.4">.01u</text>
<text x="107.9" y="145.9">C57</text>
<text x="107.9" y="149.4">1u</text>
<text x="202.7" y="145.9">R32</text>
<text x="202.7" y="149.4">200</text>
<text x="258.4" y="145.9">R28</text>
<text x="258.4" y="149.4">17k</text>
<text x="165.4" y="157.4">C60</text>
<text x="165.4" y="160.8">470p</text>
<text x="62.1" y="163.1">C61</text>
<text x="62.1" y="166.5">47p</text>
<text x="71.8" y="163.1">R29</text>
<text x="71.8" y="166.5">34k</text>
<text x="85" y="163.1">C62</text>
<text x="85" y="166.5">.47u</text>
<text x="258.4" y="163.1">R30</text>
<text x="258.4" y="166.5">34k</text>
<text x="271.6" y="163.1">C63</text>
<text x="271.6" y="166.5">.47u</text>
</g>
<g font-size="2.6" fill="#004080">
<text x="176.1" y="15.6">RST*</text>
<text x="176.3" y="21.3">DIO1</text>
<text x="170.1" y="29.9">AUX_ADC</text>
<text x="176.3" y="24.2">DIO2</text>
<text x="150.7" y="32.8">DIN</text>
<text x="170.1" y="32.8">AUX_DAC</text>
<text x="150.7" y="38.6">DOUT</text>
<text x="173.8" y="41.4">DNC_2</text>
<text x="173.8" y="38.6">DNC_1</text>
<text x="50.3" y="47.2">SDAP</text>
<text x="50.3" y="44.3">VREN</text>
<text x="72.8" y="47.2">C1</text>
<text x="150.7" y="44.3">SCLK</text>
<text x="172.4" y="47.2">DNC_17</text>
<text x="172.4" y="44.3">DNC_16</text>
<text x="50.3" y="50">SCLP</text>
<text x="64.4" y="48.9" transform="rotate(-90 64.4 48.9)">AVDD</text>
<text x="70.1" y="49" transform="rotate(-90 70.1 49)">DVDD</text>
<text x="71.1" y="52.9">SCL</text>
<text x="150.7" y="50">CS*</text>
<text x="172.4" y="52.9">DNC_19</text>
<text x="172.4" y="50">DNC_18</text>
<text x="50.3" y="58.6">OFFP</text>
<text x="70.8" y="55.8">SDA</text>
<text x="172.4" y="58.6">DNC_23</text>
<text x="172.4" y="55.8">DNC_22</text>
<text x="50.3" y="61.5">OFFN</text>
<text x="68.8" y="61.5">DRDY</text>
<text x="69.2" y="64.4">SETN</text>
<text x="172.4" y="61.5">DNC_24</text>
<text x="50.3" y="70.1">SETP</text>
<text x="71.3" y="67.3">TP1</text>
<text x="71.3" y="70.1">TP0</text>
<text x="150.7" y="70.1">GND_14</text>
<text x="150.7" y="67.3">GND_13</text>
<text x="172.5" y="70.1">VCC_11</text>
<text x="172.5" y="67.3">VCC_10</text>
<text x="50.3" y="73">SETC</text>
<text x="61.6" y="76.1" transform="rotate(-90 61.6 76.1)">DGND</text>
<text x="64.4" y="76.1" transform="rotate(-90 64.4 76.1)">AGND</text>
<text x="68.9" y="75.9">SVDD</text>
<text x="72.4" y="73">NC</text>
<text x="150.7" y="73">GND_15</text>
<text x="172.5" y="73">VCC_12</text>
<text x="228" y="119.5" transform="rotate(-90 228 119.5)">V+</text>
<text x="211" y="121.8">OUTA</text>
<text x="211" y="124.7">-INA</text>
<text x="235.2" y="121.8">OUTC</text>
<text x="237.3" y="124.7">-INC</text>
<text x="35.7" y="131.2" transform="rotate(-90 35.7 131.2)">VS</text>
<text x="211" y="127.5">+INA</text>
<text x="236.6" y="127.5">+INC</text>
<text x="21.6" y="133.3">NC_1</text>
<text x="21.6" y="136.1">NC_5</text>
<text x="211" y="133.3">+INB</text>
<text x="211" y="136.1">-INB</text>
<text x="236.6" y="133.3">+IND</text>
<text x="237.3" y="136.1">-IND</text>
<text x="21.6" y="139">NC_6</text>
<text x="21.6" y="141.9">NC_7</text>
<text x="40.2" y="139">VOUT</text>
<text x="122" y="141.9">NC_1</text>
<text x="136.2" y="139.9" transform="rotate(-90 136.2 139.9)">VS</text>
<text x="211" y="139">OUTB</text>
<text x="228" y="142.1" transform="rotate(-90 228 142.1)">V-</text>
<text x="235.2" y="139">OUTD</text>
<text x="21.6" y="144.7">NC_8</text>
<text x="35.7" y="147.9" transform="rotate(-90 35.7 147.9)">GND</text>
<text x="122" y="144.7">NC_5</text>
<text x="122" y="147.6">NC_6</text>
<text x="140.7" y="147.6">VOUT</text>
<text x="122" y="150.5">NC_7</text>
<text x="122" y="153.4">NC_8</text>
<text x="136.2" y="156.5" transform="rotate(-90 136.2 156.5)">GND</text>
</g>
<g font-size="2.6" fill="#f00">
<text x="203.8" y="15">CUBE_RST*</text>
<text x="203.8" y="20.7">CUBE_DIO1</text>
<text x="203.8" y="23.6">CUBE_DIO2</text>
<text x="118.6" y="32.8">CUBE_SDO</text>
<text x="118.6" y="38.5">CUBE_SDI</text>
<text x="118.6" y="44.3">CUBE_SCK</text>
<text x="93" y="52.9">MAG_CLK</text>
<text x="118.6" y="50">CUBE_SS</text>
<text x="93" y="55.8">MAG_DAT</text>
<text x="163.1" y="106.8">BATT_BUFF</text>
<text x="141.6" y="110.3">BATT_IN</text>
<text x="245.2" y="112.6">BARO_BUFF</text>
<text x="256.1" y="125.7">BARO</text>
<text x="187.2" y="131.5">PITOT_DIVIDE 5</text>
<text x="256.1" y="131.5">PITOT</text>
<text x="158.5" y="145.8">PITOT</text>
<text x="75.3" y="154.4">BARO</text>
<text x="203.8" y="155.7">PITOT_BUFF</text>
<text x="256.1" y="154.4">PITOT_DIVIDE</text>
</g>
<g font-size="2">
<text x="30.2" y="2.2">5</text>
<text x="84.7" y="2.2">4</text>
<text x="139.2" y="2.2">3</text>
<text x="193.8" y="2.2">2</text>
<text x="248.3" y="2.2">1</text>
<text x=".8" y="29.8">D</text>
<text x="276.3" y="29.8">D</text>
<text x=".8" y="80.1">C</text>
<text x="276.3" y="80.1">C</text>
<text x=".8" y="130.3">B</text>
<text x="276.3" y="130.3">B</text>
<text x=".8" y="180.5">A</text>
<text x="276.3" y="180.5">A</text>
<text x="30.2" y="206">5</text>
<text x="84.7" y="206">4</text>
<text x="139.2" y="206">3</text>
<text x="193.8" y="206">2</text>
<text x="248.3" y="206">1</text>
</g>
</svg>
